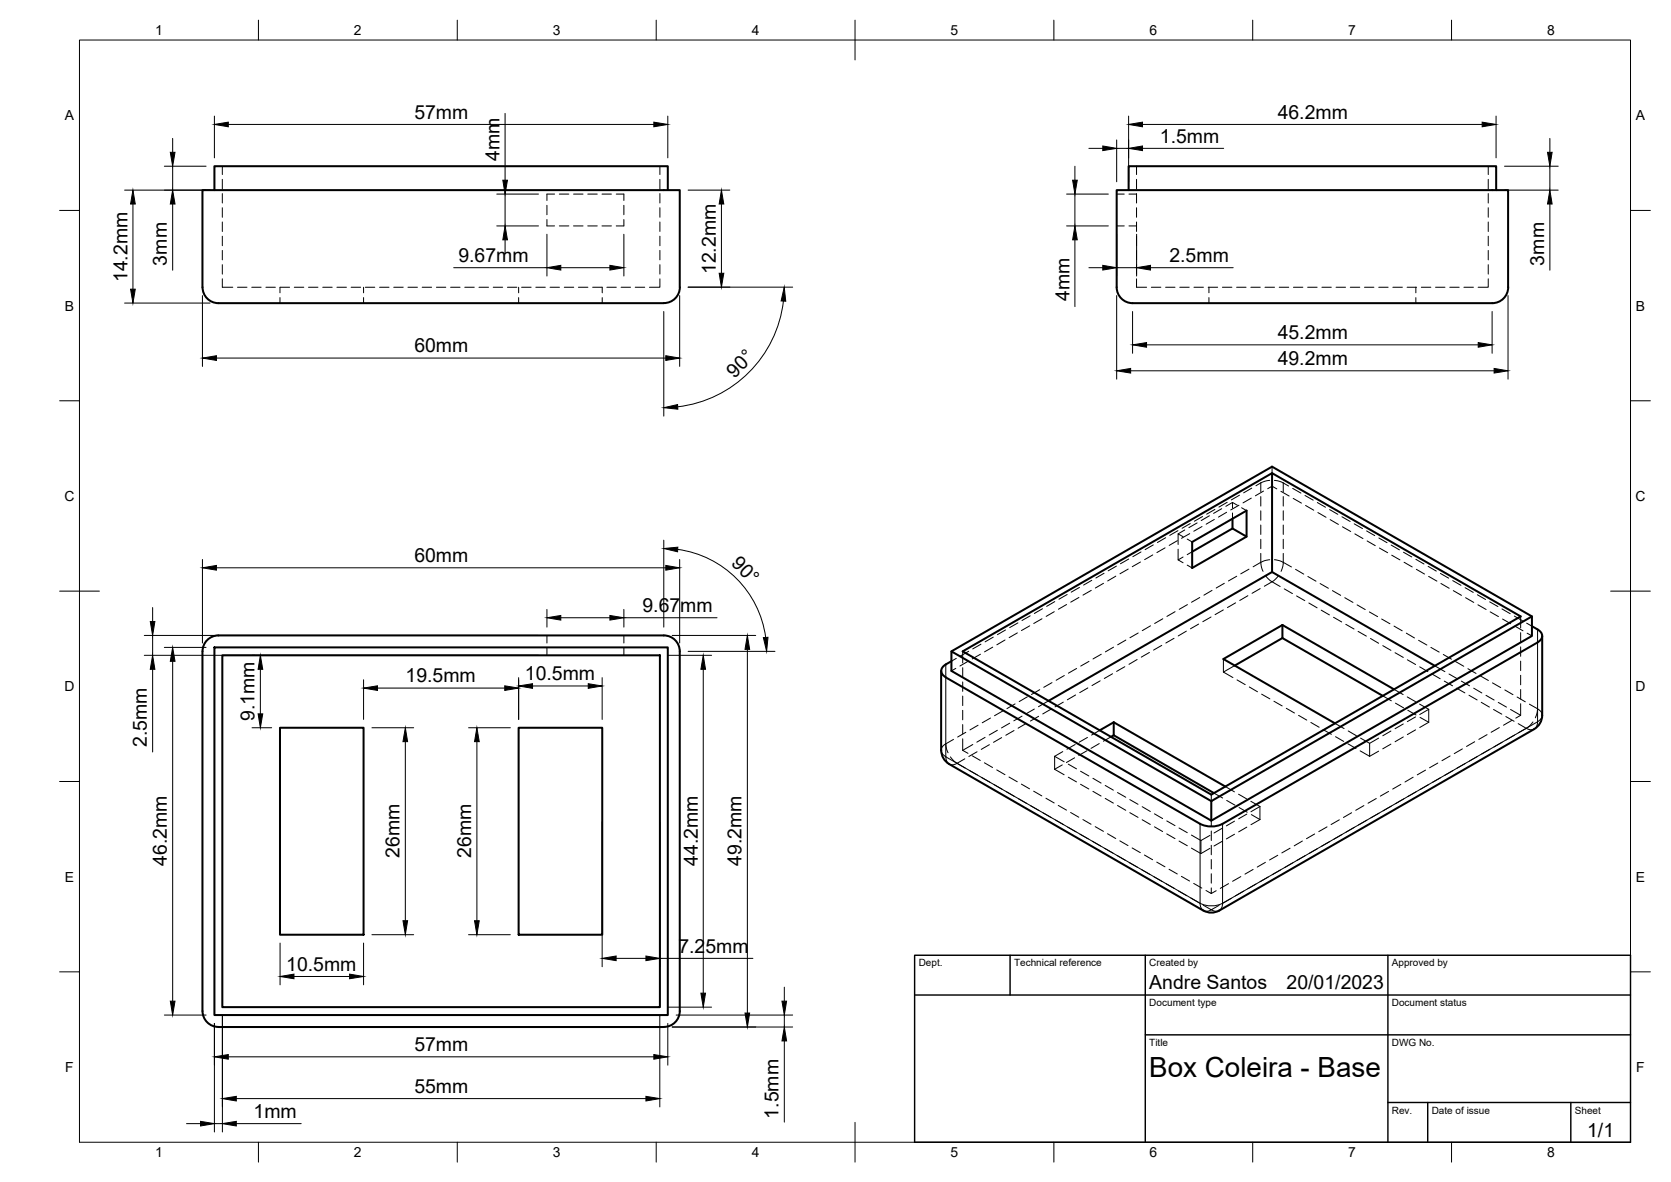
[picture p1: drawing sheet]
<svg xmlns="http://www.w3.org/2000/svg" width="420mm" height="297mm" viewBox="0 0 420 297" stroke-linecap="round" stroke-linejoin="round" font-family="sans-serif">
<!-- layer: Hidden -->
<g fill="none" stroke="#000" stroke-width=".25">
<path d="M55.9 41.8v2.1M55.9 45.1v2.3M55.9 48.6v2.4M55.9 52.2v2.4M55.9 55.8v2.4M55.9 59.4v2.4M137.5 51.6v2.4M137.5 55.2v1.6h1.9M139.4 48.8h-1.9v1.6M140.6 48.8h2.4M140.6 56.8h2.4M144.2 48.8h2.4"/>
<path d="M144.2 56.8h2.4M147.8 48.8h2.4M147.8 56.8h2.4M151.4 48.8h2.3M151.4 56.8h2.3M154.9 48.8h2v1.6M156.9 51.6v2.4M156.9 55.2v1.6h-2M165.9 41.8v2.1M165.9 45.1v2.3M165.9 48.6v2.4M165.9 52.2v2.4"/>
<path d="M165.9 55.8v2.4M165.9 59.4v2.4M280.8 48.8h1.9M280.8 56.8h1.9M283.9 48.8h1.9M283.9 56.8h1.9M285.8 41.8v2.1M285.8 45.1v2.3M285.8 48.6v2.4M285.8 52.2v2.4M285.8 55.8v2.4M285.8 59.4v2.4"/>
<path d="M374.2 41.8v2.1M374.2 45.1v2.3M374.2 48.6v2.4M374.2 52.2v2.4M374.2 55.8v2.4M374.2 59.4v2.4M55.9 62.9v2.4M55.9 66.5v2.4M55.9 70.1v2.1h2.6M59.7 72.2h2.4M63.3 72.2h2.4M66.9 72.2h2.3"/>
<path d="M70.4 74.8v1.4M72.8 72.2h-2.4v1.4M74 72.2h2.4M77.6 72.2h2.3M81.2 72.2h2.3M84.7 72.2h2.4M88.3 72.2h2.4M91.4 72.2v1.4M91.4 74.8v1.4M91.9 72.2h2.3M95.4 72.2h2.4M99 72.2h2.4"/>
<path d="M102.6 72.2h2.4M106.2 72.2h2.3M109.7 72.2h2.4M113.3 72.2h2.4M116.9 72.2h2.4M120.4 72.2h2.4M124 72.2h2.4M127.6 72.2h2.4M130.4 72.2v1.4M130.4 74.8v1.4M131.1 72.2h2.4M134.7 72.2h2.4"/>
<path d="M138.3 72.2h2.4M141.9 72.2h2.4M145.4 72.2h2.4M149 72.2h2.4v1.4M151.4 74.8v1.4M152.6 72.2h2.4M156.2 72.2h2.3M159.7 72.2h2.4M165.9 70.1v2.1h-2.6M165.9 62.9v2.4M165.9 66.5v2.4M285.8 70.1v2.1h2.5"/>
<path d="M285.8 62.9v2.4M285.8 66.5v2.4M289.5 72.2h2.4M293.1 72.2h2.3M296.7 72.2h2.3M300.2 72.2h2.4M303.8 72.2h2.4M304 72.2v1.4M304 74.8v1.4M307.4 72.2h2.4M310.9 72.2h2.4M314.5 72.2h2.4"/>
<path d="M318.1 72.2h2.4M321.6 72.2h2.4M325.2 72.2h2.4M328.8 72.2h2.4M332.4 72.2h2.4M335.9 72.2h2.4M339.5 72.2h2.4M343.1 72.2h2.4M346.7 72.2h2.3M350.2 72.2h2.4M353.8 72.2h2.4M356 72.2v1.4"/>
<path d="M356 74.8v1.4M357.4 72.2h2.4M361 72.2h2.3M364.5 72.2h2.4M368.1 72.2h2.4M374.2 70.1v2.1h-2.5M374.2 62.9v2.4M374.2 66.5v2.4M319.8 117.3v1.6M286.9 138.7l-2.1 1.2M289.9 139.5l-2.1 1.1M290 136.9l-2.1 1.2"/>
<path d="M292.9 137.7l-2 1.2M293.1 135.1l-2.1 1.2M296 135.9l-2 1.2M296.2 133.4l-2.1 1.1M296.2 138v2.7M297.5 134.9l-1.3-.7v2.6M297.5 140l-1.3 .7 1.3 .7M297.9 133.2l-1.7 1M298.5 135.5l1.3 .7M299.1 134.1l-2 1.2M299.3 131.6l-2.1 1.2M299.8 138.6l-1.3 .8"/>
<path d="M301 131.4l-2.1 1.2M302.2 132.3l-2 1.2M302.4 129.8l-2.1 1.2M304.1 129.6l-2.1 1.2M305.3 130.5l-2 1.2M305.5 128l-2.1 1.2M307.2 127.8l-2.1 1.2M308.4 128.7l-2 1.2M308.6 126.2l-2.1 1.2M309.9 126.3v1.4M309.9 128.9v1.5M311.1 127l-1.2-.7-1.7 .9"/>
<path d="M311.5 127l-2 1.2M311.7 124.4l-2.1 1.2M312.2 127.6l1.2 .7M314.6 125.2l-2.1 1.2M314.7 122.7l-2 1.2M317.7 123.4l-2 1.2M318.7 122.8l1.1-.6 1.2 .7M319.3 120.7l-1.8 .4-1.7 1M320.4 120.7l1.8 .4 1.8 1M322.1 123.5l2 1.2M325 122.7l2.1 1.2M325.2 125.3l2 1.1"/>
<path d="M328.1 124.5l2.1 1.2M328.3 127l2 1.2M331.2 126.3l2.1 1.2M331.4 128.8l2 1.2M334.3 128.1l2.1 1.2M334.5 130.6l2 1.2M337.4 129.9l2.1 1.1M337.5 132.4l2.1 1.2M340.5 131.6l2.1 1.2M340.7 134.2l2 1.1M343.6 133.4l2.1 1.2M343.7 135.9l2.1 1.2"/>
<path d="M346.7 135.2l2.1 1.2M346.8 137.7l2.1 1.2M349.8 137l2.1 1.2M349.9 139.5l2.1 1.2M352.9 138.8l2.1 1.2M137.5 159.7v1.9M156.9 159.7v1.9M252.8 158.3l-2 1.2M255.8 159.1l-2.1 1.1M255.9 156.5l-2 1.2M258.9 157.3l-2.1 1.2M259 154.8l-2 1.1"/>
<path d="M262 155.5l-2.1 1.2M262.1 153l-2 1.2M265.1 153.7l-2.1 1.2M265.2 151.2l-2 1.2M268.2 151.9l-2.1 1.2M268.3 149.4l-2 1.2M271.3 150.1l-2.1 1.2M271.4 147.6l-2.1 1.2M274.4 148.4l-2.1 1.1M274.5 145.8l-2 1.2M277.5 146.6l-2.1 1.2M277.6 144.1l-2.1 1.2"/>
<path d="M280.6 144.8l-2.1 1.2M280.7 142.3l-2.1 1.2M283.7 143l-2.1 1.2M283.8 140.5l-2.1 1.2M286.8 141.2l-2.1 1.2M298.5 142l1.3 .7M353 141.3l2.1 1.2M356 140.6l2.1 1.1M356.1 143.1l2.1 1.2M359.1 142.3l2 1.2M359.2 144.9l2.1 1.1M362.2 144.1l2.1 1.2"/>
<path d="M362.3 146.6l2.1 1.2M365.3 145.9l2 1.2M365.4 148.4l2.1 1.2M368.4 147.7l2 1.2M368.5 150.2l2.1 1.2M371.5 149.5l2 1.2M371.6 152l2.1 1.2M374.6 151.2l2 1.2M374.7 153.8l2.1 1.1M377.7 153l2 1.2M377.8 155.6l2.1 1.1M380.8 154.8l2 1.2"/>
<path d="M380.9 157.3l2 1.2M382.4 154.9v2.9M382.4 159v2.4M383.9 156.6l1.3 .8M384 159.1l1.2 .7M137.5 162.8v1.9M156.9 162.8v1.9M240.3 168l-1.1 .6M240.5 165.4l-1.3 .8M242.1 163.7v2.9M242.1 167.8v2.4M242.1 171.4v2.3"/>
<path d="M242.1 174.9v2.4M242.1 178.5v2.4M243.4 166.2l-2 1.2M243.6 163.7l-2.1 1.2M246.5 164.4l-2 1.2M246.7 161.9l-2.1 1.2M249.6 162.6l-2.1 1.2M249.7 160.1l-2 1.2M252.7 160.8l-2 1.2M257 180l-2.1 1.2M260.1 178.2l-2.1 1.2M263.6 176.1l-2.5 1.5"/>
<path d="M307.6 165.6v3.3M307.6 168.9l2.4 1.4M310.5 167.3l-2.9 1.6M311 170.9l2.1 1.1M314.1 172.6l2.1 1.2M317.2 174.4l2.1 1.2M320.3 176.2l2.1 1.2M323.4 178l2.1 1.2M326.5 179.8l2.1 1.2M347.7 174.9l2.1 1.2M350.5 173.2l2.3 1.3M350.9 176.7l2 1.2"/>
<path d="M353.8 175.1l2.1 1.2M354 178.5l2 1.2M356.9 176.9l2.3 1.4M359.2 178.3v3.2M359.2 178.3l-2.2 1.3M360.8 167.3l2.5 1.5M364.3 169.4l2.1 1.2M367.4 171.2l2.1 1.1M370.5 172.9l2.1 1.2M373.6 174.7l2.1 1.2M376.7 176.5l2.1 1.2M379.8 178.3l2.6 1.5"/>
<path d="M382.4 176.9v2.9l-1.3 .7M382.4 162.6v2.3M382.4 166.1v2.4M382.4 169.7v2.4M382.4 173.3v2.4M242.1 188.6l1.3 .7M242.1 182.1v2.4M242.1 185.7v2.9M244.4 189.9l2.1 1.2M244.6 187.1l-2.5 1.5M247.5 191.7l2.1 1.2M247.7 185.3l-2.1 1.2"/>
<path d="M250.6 193.5l2.1 1.2M250.8 183.5l-2.1 1.2M253.7 195.3l2.1 1.2M253.9 181.7l-2.1 1.2M256.8 197l2.1 1.2M259.9 198.8l2.1 1.2M265.2 190.1v3.2M265.2 190.1l2.4 1.3M265.2 193.3l2.4 1.4M267.1 192.2l-1.9 1.1M267.2 188.9l-2 1.2M268.6 192l2.1 1.2"/>
<path d="M268.6 195.3l2.1 1.2M270.2 190.4l-2.1 1.2M270.3 187.1l-2 1.2M271.7 193.8l2.1 1.2M271.7 197.1l2.1 1.2M273.3 188.7l-2.1 1.2M273.4 185.3l-2 1.2M274.8 195.6l2.1 1.2M274.8 198.9l2.1 1.2M276.4 186.9l-2.1 1.2M276.5 183.5l-2 1.2M277.9 197.4l2.1 1.2"/>
<path d="M279.4 185.2l-2 1.1M281 199.2l2.1 1.1M304.6 199.7v1.6M305.2 199.3l2.2 1.2M308.1 197.7l2.3 1.3M311.4 199.6l2.1 1.2M329.6 181.6l2.1 1.2M332.7 183.4l2.1 1.1M335.7 181.8l2.3 1.3M335.8 185.1l2.1 1.2M338.9 186.9l2.1 1.2M339 183.7l2.1 1.2"/>
<path d="M342 188.7l2.4 1.4M342.1 185.5l2.3 1.3M344.4 186.8v3.3M346.6 185.5l-2.2 1.3M346.6 188.8l-2.2 1.3M349.1 198.9l-2 1.2M349.7 183.7l-2 1.2M349.7 187l-2 1.2M352.2 197.1l-2 1.2M352.8 181.9l-2 1.2M352.8 185.2l-2 1.2M355.3 195.3l-2 1.2"/>
<path d="M355.9 180.2l-2 1.1M355.9 183.4l-2 1.2M357.1 180.3l2.1 1.2M358.4 193.5l-2 1.2M359.2 181.5l-2.2 1.3M361.5 191.8l-2 1.1M364.6 190l-2 1.2M367.7 188.2l-2 1.2M370.8 186.4l-2.1 1.2M373.9 184.6l-2.1 1.2M377 182.8l-2.1 1.2M380.1 181.1l-2.1 1.2"/>
<path d="M263 200.6l2.1 1.2M266.1 202.4l2.1 1.2M269.2 204.2l2.1 1.2M272.3 206l2 1.1M275.4 207.7l2.1 1.2M277.9 200.6l2.1 1.2M278.5 209.5l2 1.2M281 202.4l2.1 1.2M281.6 211.3l2 1.2M284.1 200.9l2.1 1.2M284.1 204.2l2.1 1.2M284.7 213.1l2 1.2"/>
<path d="M287.2 202.7l2 1.2M287.2 206l2 1.2M287.8 214.9l2 1.2M290.3 204.5l2 1.2M290.3 207.8l2 1.2M290.9 216.6l2 1.2M293.4 206.3l2 1.2M293.4 209.6l2 1.1M293.9 218.4l2.1 1.2M296.5 208.1l2 1.2M296.5 211.4l2 1.1M299.6 209.9l2.4 1.3"/>
<path d="M299.6 213.1l2.4 1.4M302 211.2v3.3M304.2 209.9l-2.2 1.3M304.2 213.2l-2.2 1.3M304.6 206.2v1.5M304.6 208.8v2.4M304.6 212.4v2.4M304.6 216v2.4M304.6 219.6v2.3M307.3 208.1l-2.1 1.2M307.3 211.4l-2.1 1.2M308.4 201.2l2.1 1.1"/>
<path d="M310.4 206.4l-2 1.1M310.4 209.6l-2 1.2M311.6 202.9l2 1.2M313.5 204.6l-2.1 1.2M313.5 207.9l-2.1 1.1M314.5 201.4l2.3 1.3M314.6 204.7l2.2 1.3M315.1 218.5l-2.1 1.2M316.8 202.7l-2.3 1.3M316.8 202.7v3.3M316.8 206l-2.3 1.2M318.2 216.7l-2.1 1.2"/>
<path d="M321.3 214.9l-2.1 1.2M324.4 213.2l-2.1 1.1M327.5 211.4l-2.1 1.2M330.6 209.6l-2.1 1.2M333.7 207.8l-2.1 1.2M336.8 206l-2.1 1.2M339.9 204.2l-2.1 1.2M342.9 202.4l-2 1.2M346.1 200.7l-2.1 1.2M297.1 220.2l2 1.2M300.1 222l2.1 1.2M304.6 223.1v1.4l-1.4-.7"/>
<path d="M305.8 223.8l-1.2 .7M308.9 222.1l-2.1 1.2M312 220.3l-2.1 1.2"/>
</g>
<!-- layer: Visible -->
<g fill="none" stroke="#000" stroke-width=".51">
<path d="M53.9 47.8v-6h114v6M283.8 47.8v-6h92.4v6M54.9 76.2h112M166.9 76.2a4 4 0 0 0 4-4v-24.4h-120v24.4a4 4 0 0 0 4 4M379.2 72.2a4 4 0 0 1-4 4h-90.4a4 4 0 0 1-4-4v-24.4h98.4v24.4M319.8 118.9l-77.7 44.8 62.5 36 77.8-44.8-62.6-36v24.8l41 23.6M309.9 132.8l3.5 2.1v-6.6l-13.6 7.9v6.5l13.6-7.8M309.9 130.4v2.4M309.9 132.8l-10.1 5.8M54.9 159.7h112M54.9 159.7a4 4 0 0 0-4 4v90.4a4 4 0 0 0 4 4M166.9 159.7a4 4 0 0 1 4 4v90.4a4 4 0 0 1-4 4"/>
<path d="M319.8 143.7l-56.2 32.4M322.5 157.1l28 16.1M322.5 157.1v3.2M322.5 157.1l-14.9 8.5 28.1 16.2M385.2 157.4a3.7 3.7 0 0 1 2.5 2.2 1.85 1.85 0 0 1-1.1 1.8l-79.2 45.6M385.2 154.9l-80.6 46.4v4.9l-65.4-37.6v-4.9l65.4 37.6M387.8 159.8v20M53.9 162.7h114v92.4h-114zM55.9 164.7h110v88.4h-110zM236.6 168.6v20M237.8 170.2l64 36.8M237.8 167a1.72 1.72 0 0 0-1.1 1.6 1.72 1.72 0 0 0 1.1 1.6"/>
<path d="M239.2 163.7l80.6-46.4 65.4 37.6v4.9l-80.6 46.4M239.2 166.2l-1.4 .8M322.5 160.3l25.2 14.6M322.5 160.3l-12 7M387.8 179.7l-.2 1.2-.5 1.1-1.3 1.2M70.4 182.9h21v52h-21zM130.4 182.9h21v52h-21zM236.7 188.5l.4 1.8 .6 1 1 .7M238.7 192l63.9 36.8M280 181.5l-3.5 2M280 184.8l-.6 .4M280 181.5v3.3"/>
<path d="M280 181.5l28.1 16.2M280 184.8l25.2 14.5M385.8 183.2l-79.2 45.6-1.1 .5h-1.2l-1.7-.5M301.8 207a6.3 6.3 0 0 0 5.6 0M54.9 258.1h112"/>
</g>
<!-- layer: Hidden Narrow -->
<g fill="none" stroke="#000" stroke-width=".25">
<path d="M317 121.4v2.2M317 124.8v2.4M317 128.4v2.3M317 131.9v2.4M317 135.5v2.4M317 139.1v2.2M322.7 139.1v2.2l-.9-.4-1.4-.2M322.7 121.4v2.2M322.7 124.8v2.4M322.7 128.4v2.3M322.7 131.9v2.4M322.7 135.5v2.4"/>
<path d="M286.2 159.1l-2.1 1.2M289.3 157.3l-2.1 1.2M292.4 155.5l-2.1 1.2M295.5 153.7l-2.1 1.2M298.3 158.6l-2.1 1.2M298.6 151.9l-2.1 1.2M301.4 156.8l-2.1 1.2M301.7 150.2l-2.1 1.1M304.5 155.1l-2.1 1.1M304.8 148.4l-2.1 1.2M307.6 153.3l-2.1 1.2M307.8 146.6l-2 1.2"/>
<path d="M310.7 151.5l-2.1 1.2M311 144.8l-2.1 1.2M313.8 149.7l-2.1 1.2M314 143l-2 1.2M316.9 147.9l-2.1 1.2M317 141.3l.6 2.3M317 141.3l-1.9 1.1M318.2 144.6l.8 1 .8 .6-1.9 1.1M319.3 140.7l-1.4 .2-.9 .4M321.5 144.6l-1.7 1.6 2.1 1.2M322.9 148l2.1 1.2M324.7 142.5l-2-1.2-.1 1-.5 1.3"/>
<path d="M325.8 143.1l2 1.2M326 149.8l2.1 1.1M328.8 144.9l2.1 1.2M329.1 151.5l2.1 1.2M331.9 146.6l2.1 1.2M332.2 153.3l2.1 1.2M335 148.4l2.1 1.2M335.3 155.1l2.1 1.2M338.1 150.2l2.1 1.2M338.4 156.9l2.1 1.2M341.2 152l2.1 1.2M341.5 158.7l2.1 1.2"/>
<path d="M344.3 153.8l2.1 1.2M347.4 155.6l2.1 1.1M350.5 157.3l2.1 1.2M353.6 159.1l2.1 1.2M386.6 158.2v3.2M237.8 167v3.2M252.1 178.7l-2 1.2M255.2 176.9l-2 1.2M258.3 175.1l-2 1.2M261.4 173.3l-2 1.2M264.2 178.2l-2 1.2M264.5 171.5l-2.1 1.2"/>
<path d="M267.4 176.5l-2.1 1.1M267.6 169.8l-2 1.1M270.4 174.7l-2 1.2M270.7 168l-2.1 1.2M273.5 172.9l-2 1.2M273.8 166.2l-2.1 1.2M276.6 171.1l-2 1.2M276.9 164.4l-2.1 1.2M279.7 169.3l-2 1.2M280 162.6l-2.1 1.2M282.8 167.5l-2 1.2M283.1 160.9l-2.1 1.1"/>
<path d="M285.9 165.7l-2 1.2M289 164l-2 1.1M292.1 162.2l-2.1 1.2M295.2 160.4l-2.1 1.2M344.6 160.5l2 1.2M347.7 162.2l2 1.2M350.8 164l2 1.2M353.9 165.8l2 1.2M356.7 160.9l2.1 1.2M357 167.6l2 1.2M359.8 162.7l2.1 1.2M360.1 169.4l2 1.2"/>
<path d="M362.9 164.5l2.1 1.2M363.2 171.2l2 1.1M366 166.3l2 1.1M366.2 172.9l2.1 1.2M369.1 168l2 1.2M369.4 174.7l2 1.2M372.2 169.8l2 1.2M372.4 176.5l2.1 1.2M375.3 171.6l2 1.2M375.5 178.3l2.1 1.2M378.4 173.4l2 1.2M381.5 175.2l2 1.2"/>
<path d="M384.6 177l2.6 1.6 .4 .6 .2 .6M386.6 178.1l-.6 2.3M237.8 186.9l-.9 .8-.3 .9M238.7 192l.9 .2 1-.4 2.1 1.2M239 190.2l.8 1 .8 .6 2-1.1M239.8 185.8l-2 1.1 .6 2.3M242.8 184l-2 1.2M243.7 193.6l2.1 1.2M245.7 188.9l-2.1 1.2M245.9 182.3l-2 1.1M246.8 195.4l2.1 1.2M248.8 187.1l-2.1 1.2"/>
<path d="M249 180.5l-2 1.1M249.9 197.2l2.1 1.1M251.9 185.4l-2.1 1.1M253 198.9l2.1 1.2M255 183.6l-2.1 1.2M258.1 181.8l-2.1 1.2M261.2 180l-2.1 1.2M356 199l-2 1.2M359.1 197.2l-2 1.2M362.2 195.4l-2 1.2M365.3 193.7l-2 1.1M368.4 191.9l-2 1.1"/>
<path d="M371.5 190.1l-2.1 1.2M374.6 188.3l-2 1.2M377.7 186.5l-2.1 1.2M378.6 180.1l2.1 1.2M380.8 184.7l-2.1 1.2M385.4 181.4l-.8 1-.8 .6-2.1-1.2M385.8 183.2l-.9 .2-1.1-.4-2 1.1M256.1 200.7l2.1 1.2M259.2 202.5l2.1 1.2M262.3 204.3l2.1 1.2M265.4 206.1l2 1.1M268.5 207.9l2.1 1.1"/>
<path d="M271.6 209.6l2 1.2M274.7 211.4l2 1.2M277.8 213.2l2 1.2M280.9 215l2 1.2M284 216.8l2 1.2M287.1 218.6l2 1.1M322 218.6l-2.1 1.2M325.1 216.8l-2.1 1.2M328.2 215l-2.1 1.2M331.3 213.3l-2.1 1.1M334.4 211.5l-2.1 1.2M337.5 209.7l-2.1 1.2"/>
<path d="M340.6 207.9l-2.1 1.2M343.7 206.1l-2.1 1.2M346.8 204.4l-2.1 1.1M349.8 202.6l-2 1.2M352.9 200.8l-2 1.2M290.2 220.3l2 1.2M293.2 222.1l2.1 1.2M296.3 223.9l2.1 1.2M299.4 225.7l2.1 1.2M302.5 227.5l2.1 1.1-1.1 .4-.9-.2M306.5 227.5l-1.9 1.1 1 .4 1-.2M309.6 225.7l-2 1.2"/>
<path d="M312.7 224l-2.1 1.1M315.8 222.2l-2.1 1.2M318.9 220.4l-2.1 1.2"/>
</g>
<!-- layer: Visible Narrow -->
<path d="M237.8 170.2v20l64 36.8M386.6 161.4v20l-79.2 45.6M387.8 179.7l-.2 .8-1 .9-.1 .9-.7 .9M236.7 188.5l.4 1.1 .7 .6M237.8 190.2l.2 .9 .7 .9M301.8 207v20M307.4 207v20M301.7 227l.2 .9 .7 .9M301.8 227a6.3 6.3 0 0 0 5.6 0M307.4 227l-.1 .9-.7 .9" fill="none" stroke="#000" stroke-width=".25"/>
<!-- layer: BORDER -->
<g fill="none" stroke="#000" stroke-width=".25">
<path d="M20 10.1h390v276.9h-390zM65 5.1v5M115 5.1v5M165 5.1v5M215 5.1v10M265 5.1v5M315 5.1v5M365 5.1v5M15 52.9h5M410 52.9h5M15 100.7h5M410 100.7h5"/>
<path d="M15 148.6h10M405 148.6h10M15 196.4h5M410 196.4h5M15 244.2h5M410 244.2h5M65 287v5M115 287v5M165 287v5M215 282.1v9.9M265 287v5M315 287v5"/>
<path d="M365 287v5"/>
</g>
<!-- layer: TITLEBLOCK -->
<path d="M230 240.1h180v46.9h-180zM230 250h180M254 240.1v9.9M288 240.1v46.9M349 240.1v46.9M288 260.1h122M349 277.1h61M359 277.1v9.9M395 277.1v9.9" fill="none" stroke="#000" stroke-width=".36"/>
<!-- layer: FD_Dimensions -->
<g fill="none" stroke="#000" stroke-width=".25">
<path d="M43.4 34.8v3.5M53.9 29.2v10.5M57.4 31.3h107M127 28.5v16.8M167.9 29.2v10.5M273.8 37.3h3.5M280.8 35.2v10.5M280.8 37.3h3M283.8 29.2v16.5M287.3 31.3h85.4M287.3 37.3h20.4M376.2 29.2v10.5"/>
<path d="M389.7 34.8v3.5M31.3 47.8h21.5M33.4 51.3v21.4M41.3 41.8h10.5M43.4 41.8v6M43.4 51.3v16.6M124.9 56.8h10.5M124.9 48.8h10.5M127 48.8v8M137.5 58.9v10.5M156.9 58.9v10.5M173 47.8h10.5"/>
<path d="M181.4 51.3v17.4M268.2 56.8h10.5M268.2 48.8h10.5M270.3 41.8v3.5M270.3 48.8v8M280.8 58.9v10.5M285.8 58.9v10.5M378.3 47.8h13.5M378.3 41.8h13.5M389.7 41.8v6M389.7 51.3v16.6M31.3 76.2h21.5"/>
<path d="M50.9 74.3v17.8M114.1 67.3h23.4M127 60.3v3.5M141 67.3h12.4M166.9 78.3v26.3M170.9 74.3v17.8M173 72.2h26.3M197 75.6a30.3 30.3 0 0 1-26.6 26.6M270.3 60.3v16.8M273.8 67.3h3.5M280.8 67.3h5M280.8 74.3v21"/>
<path d="M284.8 78.3v10.5M289.3 67.3h20.8M375.2 78.3v10.5M379.2 74.3v21M54.4 90h113M284.3 93.2h91.4M288.3 86.7h83.4M166.9 135.7v21.9M170.4 138.1a25.9 25.9 0 0 1 22.1 22.1M36.3 159.7h99.1M38.4 152.7v3.5M38.4 159.7v5"/>
<path d="M50.9 140.6v21M54.4 142.7h113M137.5 153.1v4.5M141 155.2h12.4M156.9 153.1v4.5M156.9 155.2h23.4M169 159.7h21M170.9 140.6v21M36.3 164.7h99.1M38.4 168.2v20.8M41.3 162.7h10.5M43.4 166.2v85.4"/>
<path d="M65.5 168.2v11.2M91.4 170.8v10M94.9 172.9h32M130.4 170.3v10.5M133.9 172.4h14M151.4 170.3v10.5M168 164.7h10.9M173 163.7h21.9M176.8 168.2v81.4M187.9 163.2v91.4M63.4 182.9h4.9M93.5 182.9h10.5"/>
<path d="M101.9 186.4v45M117.8 182.9h10.5M119.9 186.4v45M151.4 206.6v36.3M165.9 206.6v36.3M70.4 237v10.5M91.4 237v10.5M93.5 234.9h10.5M117.8 234.9h10.5M41.3 255.1h10.5M53.9 257.2v27.3M55.9 255.2v29.3"/>
<path d="M73.9 245.4h14M154.9 240.8h7.5M165.9 255.2v23M165.9 240.8h23.4M167.9 257.2v10.5M168 253.1h10.9M169 258.1h30.3M170 255.1h29.3M197.2 248.1v3.5M197.2 255.1v3M57.4 265.6h107M59.4 276.1h103"/>
<path d="M197.2 261.6v20.4M46.9 282.4h3.5M53.9 282.4h2M59.4 282.4h16.3"/>
</g>
<g fill="#000" stroke="#000" stroke-width=".25">
<path d="M42.8 38.3h1.2l-.6 3.5zM53.9 31.3l3.5-.6v1.2zM164.4 30.7l3.5 .6-3.5 .6zM277.3 36.7l3.5 .6-3.5 .6zM283.8 37.3l3.5-.6v1.2zM283.8 31.3l3.5-.6v1.2zM372.7 30.7l3.5 .6-3.5 .6zM389.1 38.3h1.2l-.6 3.5zM33.4 47.8l.6 3.5h-1.2zM43.4 47.8l.6 3.5h-1.2zM126.4 45.3h1.2l-.6 3.5zM181.4 47.8l.6 3.5h-1.2z"/>
<path d="M269.7 45.3h1.2l-.6 3.5zM389.7 47.8l.6 3.5h-1.2zM32.8 72.7h1.2l-.6 3.5zM127 56.8l.6 3.5h-1.2zM137.5 67.3l3.5-.6v1.2zM153.4 66.7l3.5 .6-3.5 .6zM180.8 68.7h1.2l-.6 3.5zM197.2 72.2l.4 3.5-1.2-.1zM270.3 56.8l.6 3.5h-1.2zM277.3 66.7l3.5 .6-3.5 .6zM285.8 67.3l3.5-.6v1.2zM50.9 90l3.5-.6v1.2z"/>
<path d="M167.4 89.4l3.5 .6-3.5 .6zM280.8 93.2l3.5-.6v1.2zM284.8 86.7l3.5-.6v1.2zM371.7 86.1l3.5 .6-3.5 .6zM375.7 92.6l3.5 .6-3.5 .6zM166.9 102.5l3.5-.8v1.1zM166.9 137.8l3.5-.3v1.2zM37.8 156.2h1.1l-.5 3.5zM50.9 142.7l3.5-.6v1.2zM137.5 155.2l3.5-.5v1.1zM153.4 154.7l3.5 .5-3.5 .6zM167.4 142.1l3.5 .6-3.5 .6z"/>
<path d="M38.4 164.7l.5 3.5h-1.1zM43.4 162.7l.6 3.5h-1.2zM65.5 164.7l.6 3.5h-1.2zM64.9 179.4h1.2l-.6 3.5zM91.4 172.9l3.5-.6v1.2zM126.9 172.3l3.5 .6-3.5 .6zM130.4 172.4l3.5-.6v1.2zM147.9 171.8l3.5 .6-3.5 .6zM176.8 164.7l.6 3.5h-1.2zM187.9 159.7l.6 3.5h-1.2zM191.9 160.2h1.2l-.3 3.5zM101.9 182.9l.6 3.5h-1.2z"/>
<path d="M119.9 182.9l.6 3.5h-1.2zM101.3 231.4h1.2l-.6 3.5zM119.3 231.4h1.2l-.6 3.5zM42.8 251.6h1.2l-.6 3.5zM70.4 245.4l3.5-.6v1.2zM87.9 244.8l3.5 .6-3.5 .6zM151.4 240.8l3.5-.6v1.2zM162.4 240.2l3.5 .6-3.5 .6zM176.2 249.6h1.2l-.6 3.5zM187.3 254.6h1.2l-.6 3.5zM196.6 251.6h1.2l-.6 3.5zM53.9 265.6l3.5-.6v1.2z"/>
<path d="M55.9 276.1l3.5-.6v1.2zM162.4 275.5l3.5 .6-3.5 .6zM164.4 265l3.5 .6-3.5 .6zM197.2 258.1l.6 3.5h-1.2zM50.4 281.8l3.5 .6-3.5 .6zM55.9 282.4l3.5-.6v1.2z"/>
</g>
<text font-size="7" x="289" y="270.6">Box Coleira - Base</text>
<g font-size="4.9">
<text x="104.2" y="29.8">57mm</text>
<text x="321.3" y="29.8">46.2mm</text>
<text x="291.7" y="35.8">1.5mm</text>
<text x="125.6" y="40.4" transform="rotate(-90 125.6 40.4)">4mm</text>
<text x="115.3" y="65.8">9.67mm</text>
<text x="294" y="65.8">2.5mm</text>
<text x="32" y="70.9" transform="rotate(-90 32 70.9)">14.2mm</text>
<text x="42" y="66.7" transform="rotate(-90 42 66.7)">3mm</text>
<text x="180" y="68.9" transform="rotate(-90 180 68.9)">12.2mm</text>
<text x="388.2" y="66.7" transform="rotate(-90 388.2 66.7)">3mm</text>
<text x="268.9" y="75.7" transform="rotate(-90 268.9 75.7)">4mm</text>
<text x="104.2" y="88.5">60mm</text>
<text x="321.3" y="85.2">45.2mm</text>
<text x="184.7" y="95.1" transform="rotate(-45 184.7 95.1)">90°</text>
<text x="321.3" y="91.7">49.2mm</text>
<text x="104.2" y="141.2">60mm</text>
<text x="183.6" y="141.8" transform="rotate(45 183.6 141.8)">90°</text>
<text x="161.5" y="153.8">9.67mm</text>
<text x="102" y="171.5">19.5mm</text>
<text x="132" y="170.9">10.5mm</text>
<text x="64" y="181.2" transform="rotate(-90 64 181.2)">9.1mm</text>
<text x="36.9" y="187.7" transform="rotate(-90 36.9 187.7)">2.5mm</text>
<text x="100.5" y="215.6" transform="rotate(-90 100.5 215.6)">26mm</text>
<text x="118.4" y="215.6" transform="rotate(-90 118.4 215.6)">26mm</text>
<text x="42" y="217.6" transform="rotate(-90 42 217.6)">46.2mm</text>
<text x="175.4" y="217.6" transform="rotate(-90 175.4 217.6)">44.2mm</text>
<text x="186.5" y="217.6" transform="rotate(-90 186.5 217.6)">49.2mm</text>
<text x="170.6" y="239.4">7.25mm</text>
<text x="72" y="243.9">10.5mm</text>
<text x="289" y="248.5">Andre Santos</text>
<text x="323.5" y="248.5">20/01/2023</text>
<text x="104.2" y="264.1">57mm</text>
<text x="104.2" y="274.6">55mm</text>
<text x="63.8" y="281">1mm</text>
<text x="195.7" y="281.1" transform="rotate(-90 195.7 281.1)">1.5mm</text>
<text x="399.1" y="285.7">1/1</text>
</g>
<g font-size="3.5">
<text x="39" y="8.8">1</text>
<text x="89" y="8.8">2</text>
<text x="139" y="8.8">3</text>
<text x="189" y="8.8">4</text>
<text x="239" y="8.8">5</text>
<text x="289" y="8.8">6</text>
<text x="339" y="8.8">7</text>
<text x="389" y="8.8">8</text>
<text x="16.3" y="30.2">A</text>
<text x="411.3" y="30.2">A</text>
<text x="16.3" y="78">B</text>
<text x="411.3" y="78">B</text>
<text x="16.2" y="125.9">C</text>
<text x="411.2" y="125.9">C</text>
<text x="16.2" y="173.7">D</text>
<text x="411.2" y="173.7">D</text>
<text x="16.3" y="221.6">E</text>
<text x="411.3" y="221.6">E</text>
<text x="16.4" y="269.4">F</text>
<text x="411.4" y="269.4">F</text>
<text x="39" y="290.8">1</text>
<text x="89" y="290.8">2</text>
<text x="139" y="290.8">3</text>
<text x="189" y="290.8">4</text>
<text x="239" y="290.8">5</text>
<text x="289" y="290.8">6</text>
<text x="339" y="290.8">7</text>
<text x="389" y="290.8">8</text>
</g>
<g font-size="2.5">
<text x="231" y="242.9">Dept.</text>
<text x="255" y="242.9">Technical reference</text>
<text x="289" y="242.9">Created by</text>
<text x="350" y="242.9">Approved by</text>
<text x="289" y="252.8">Document type</text>
<text x="350" y="252.8">Document status</text>
<text x="289" y="262.9">Title</text>
<text x="350" y="262.9">DWG No.</text>
<text x="350" y="279.9">Rev.</text>
<text x="360" y="279.9">Date of issue</text>
<text x="396" y="279.9">Sheet</text>
</g>
</svg>
